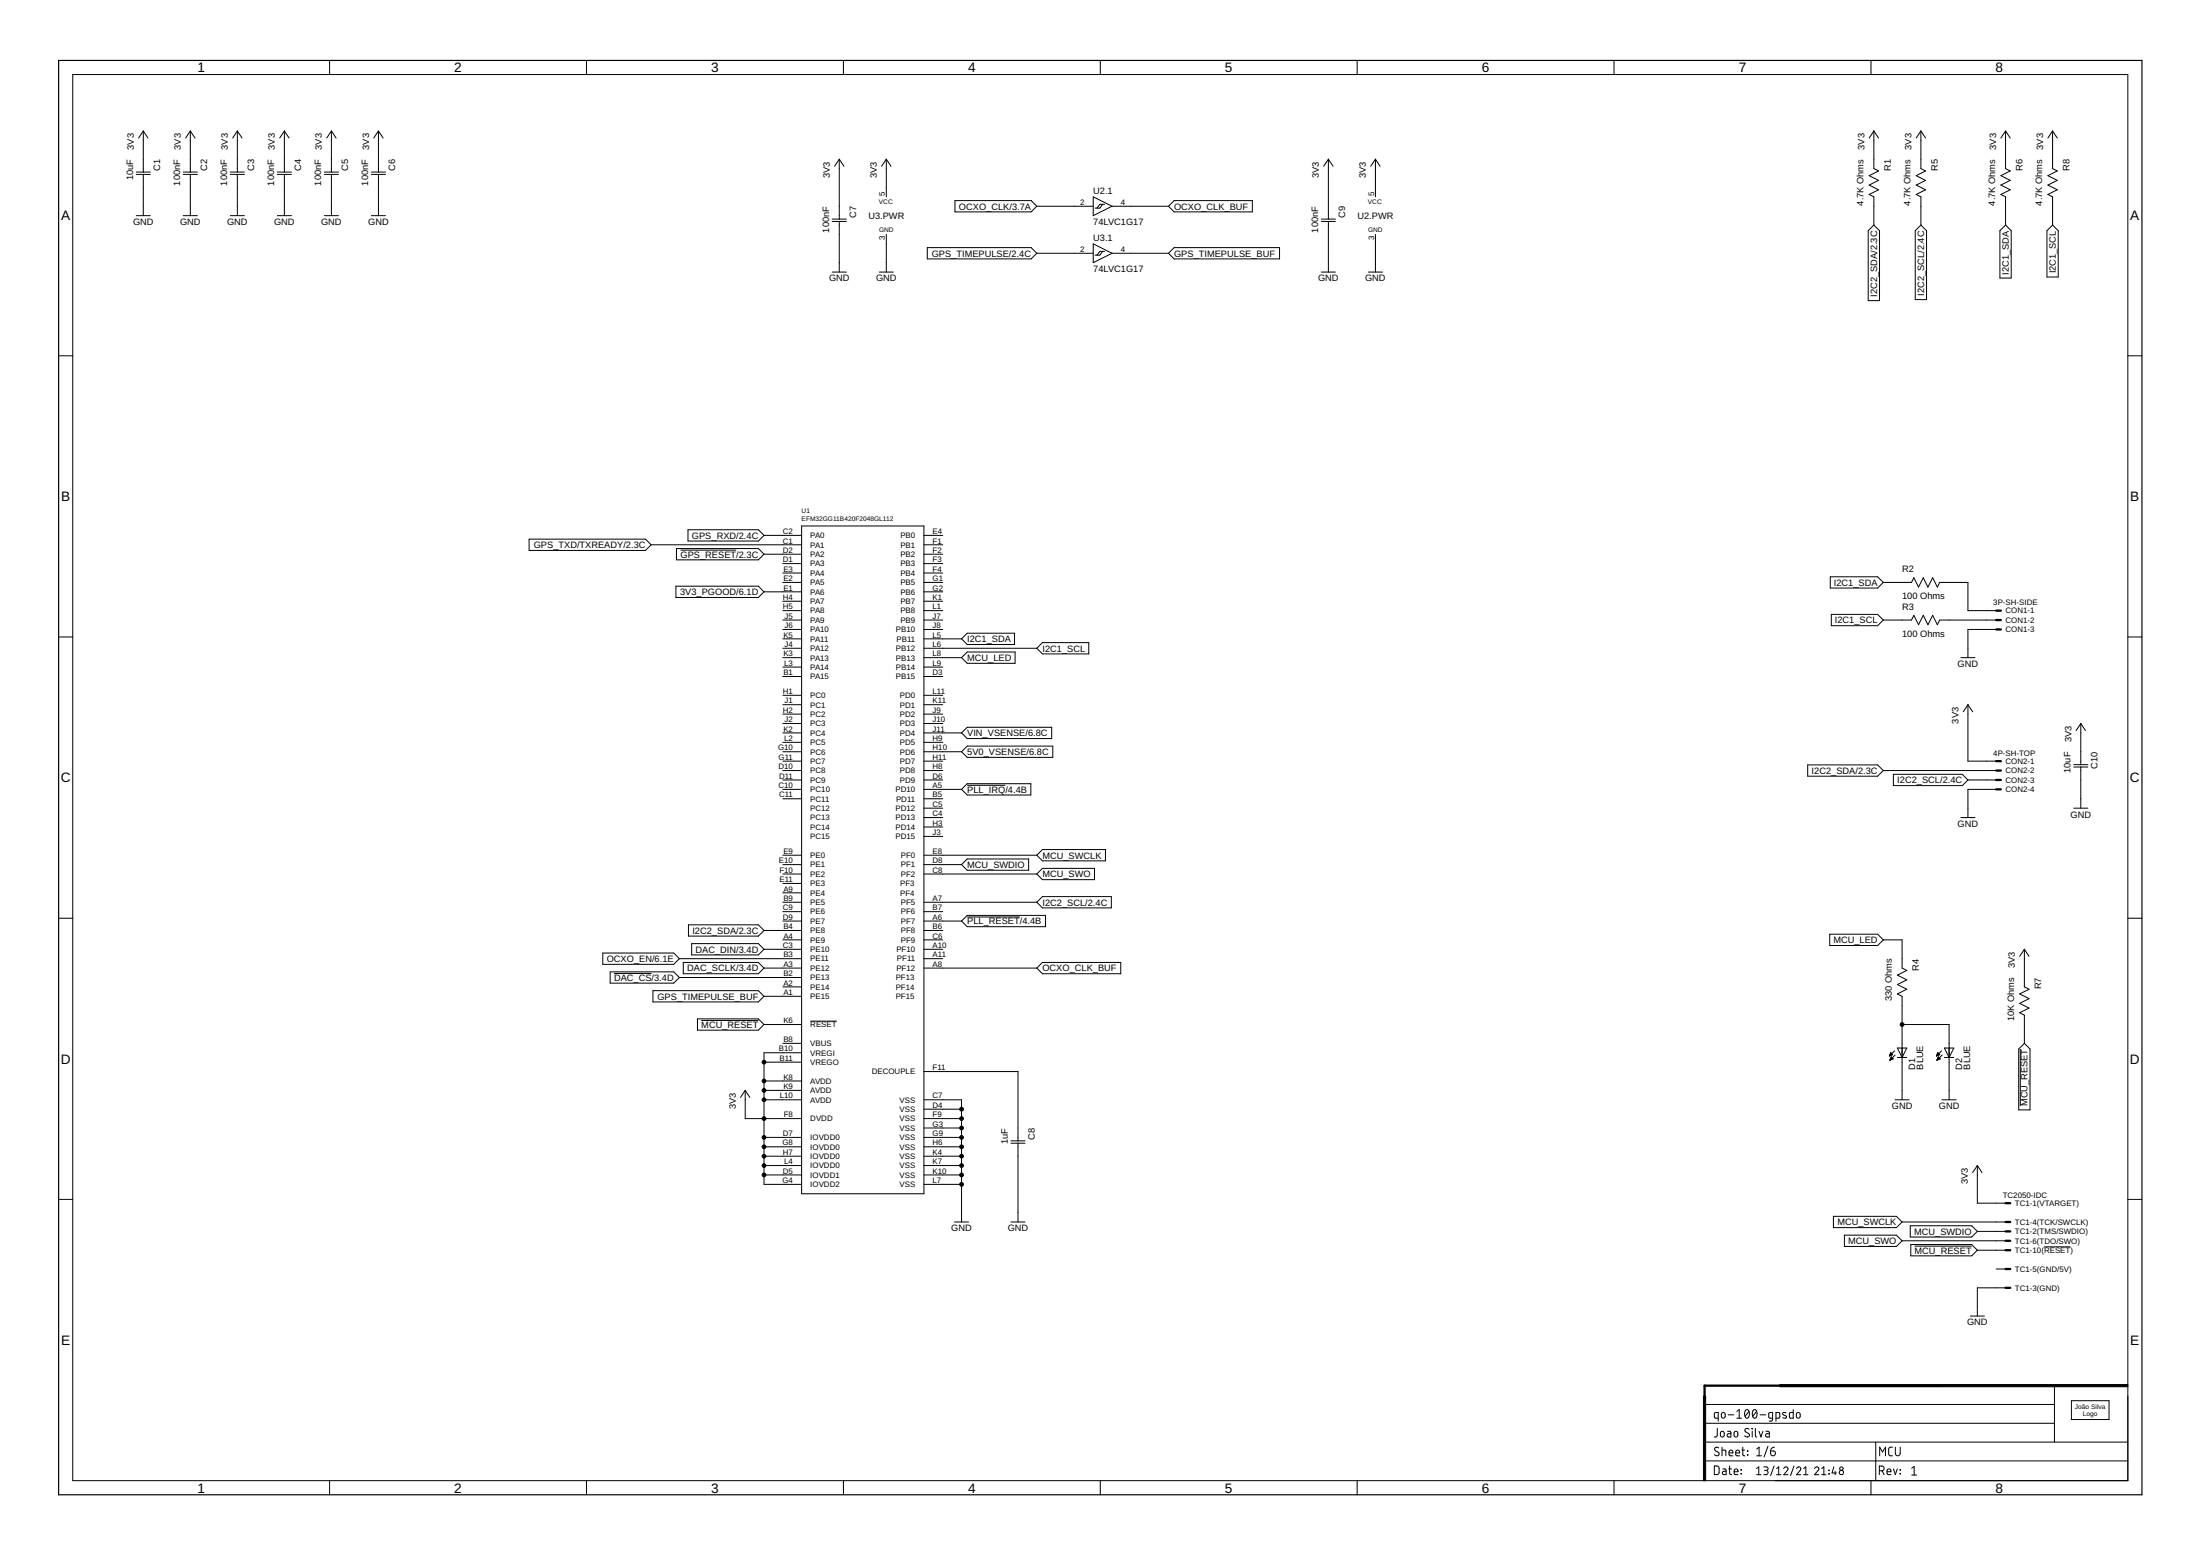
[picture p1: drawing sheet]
<svg xmlns="http://www.w3.org/2000/svg" width="594mm" height="420mm" viewBox="0 0 594 420" stroke-linecap="round" stroke-linejoin="round" font-family="sans-serif">
<g fill="none" stroke="#000" stroke-width=".27">
<path d="M89 16.3v3.8M158.4 16.3v3.8M227.8 16.3v3.8M297.1 16.3v3.8M366.5 16.3v3.8M435.8 16.3v3.8M505.2 16.3v3.8M19.6 20.1h555v379.7h-555zM38.7 35.4v11.1M38.7 35.4l1.3 1.9M38.7 35.4l-1.3 1.9M51.4 35.4v11.1"/>
<path d="M51.4 35.4l1.3 1.9M51.4 35.4l-1.3 1.9M64.1 35.4v11.1M64.1 35.4l1.3 1.9M64.1 35.4l-1.3 1.9M76.8 35.4v11.1M76.8 35.4l1.3 1.9M76.8 35.4l-1.3 1.9M89.5 35.4v11.1M89.5 35.4l1.3 1.9M89.5 35.4l-1.3 1.9M102.2 35.4v11.1"/>
<path d="M102.2 35.4l1.3 1.9M102.2 35.4l-1.3 1.9M506 35.4v10.1l1.3 .7-2.6 1.2 2.6 1.3-2.6 1.3 2.6 1.2-2.6 1.3 1.3 .6v7.7M506 35.4l1.3 1.9M506 35.4l-1.3 1.9M518.7 35.4v10.1l1.3 .7-2.6 1.2 2.6 1.3-2.6 1.3 2.6 1.2-2.6 1.3 1.3 .6v7.7M518.7 35.4l1.3 1.9M518.7 35.4l-1.3 1.9M541.6 35.4v10.1l1.2 .7-2.5 1.2 2.5 1.3-2.5 1.3 2.5 1.2-2.5 1.3 1.3 .6v7.7M541.6 35.4l1.2 1.9M541.6 35.4l-1.3 1.9M554.3 35.4v10.1l1.2 .7-2.5 1.2 2.5 1.3-2.5 1.3 2.5 1.2-2.5 1.3 1.3 .6v7.7"/>
<path d="M554.3 35.4l1.2 1.9M554.3 35.4l-1.3 1.9M36.8 46.5h3.8M36.8 47.1h3.8M36.8 58.2h3.8M38.7 47.1v11.1M49.5 46.5h3.8M49.5 47.1h3.8M49.5 58.2h3.8M51.4 47.1v11.1M62.2 46.5h3.8M62.2 47.1h3.8"/>
<path d="M62.2 58.2h3.8M64.1 47.1v11.1M74.9 46.5h3.8M74.9 47.1h3.8M74.9 58.2h3.8M76.8 47.1v11.1M87.6 46.5h3.8M87.6 47.1h3.8M87.6 58.2h3.8M89.5 47.1v11.1M100.3 46.5h3.8M100.3 47.1h3.8"/>
<path d="M100.3 58.2h3.8M102.2 47.1v11.1M224.7 59.2h3.8M224.7 59.8h3.8M226.6 43v16.2M226.6 59.8v13.7M226.6 43l1.3 1.9M226.6 43l-1.2 1.9M239.3 43v10.1M239.3 43l1.3 1.9M239.3 43l-1.2 1.9M257.9 54.2h20.5l1.6 1.5-1.6 1.5h-20.5z"/>
<path d="M280 55.7h15.2M295.2 53.1l5.1 2.6-5.1 2.5zM297.8 55.2l-.8 1h-1.3M298.3 55.2h-1.3l-.8 1M300.3 55.7h15.2M317.1 54.2h21.1v3h-21.1l-1.6-1.5zM356.8 59.2h3.8M356.8 59.8h3.8M358.7 43v16.2M358.7 59.8v13.7M358.7 43l1.3 1.9M358.7 43l-1.3 1.9"/>
<path d="M371.4 43v10.1M371.4 43l1.3 1.9M371.4 43l-1.3 1.9M224.7 73.5h3.8M237.4 73.5h3.8M239.3 63.3v10.2M250.4 66.9h28l1.6 1.5-1.6 1.5h-28zM280 68.4h15.2M295.2 65.8l5.1 2.6-5.1 2.5zM297.8 67.9l-.8 1h-1.3M298.3 67.9h-1.3l-.8 1M300.3 68.4h15.2"/>
<path d="M317.1 66.9h28.4v3h-28.4l-1.6-1.5zM356.8 73.5h3.8M369.5 73.5h3.8M371.4 63.3v10.2M506 60.8l1.5 1.5v18.9h-3v-18.9zM518.7 60.8l1.5 1.5v18.6h-3v-18.6zM541.6 60.8l1.5 1.5v12.8h-3.1v-12.8zM554.3 60.8l1.5 1.5v12.5h-3.1v-12.5zM15.8 96.1h3.8M574.6 96.1h3.8M142.9 145.6h31.4l1.5 1.5-1.5 1.5h-31.4zM175.8 147.1h40.7"/>
<path d="M182.5 158.3h22.3l1.5 1.5-1.5 1.5h-22.3zM182.7 148.1h22.1l1.5 1.5-1.5 1.6h-22.1zM183.8 148.5h15M185.8 143h19l1.5 1.6-1.5 1.5h-19zM206.3 144.6h10.2M206.3 149.6h10.2M206.3 159.8h10.2M211.4 157.3h5.1M211.4 152.2h5.1M211.4 154.7h5.1M216.5 142h33v180.3h-33zM249.5 157.3h5.1"/>
<path d="M249.5 144.6h5.1M249.5 147.1h5.1M249.5 149.6h5.1M249.5 152.2h5.1M249.5 154.7h5.1M249.5 159.8h5.1M494.2 155.7h12.8l1.6 1.6-1.6 1.5h-12.8zM508.6 157.3h7.6l.6-1.3 1.3 2.5 1.2-2.5 1.3 2.5 1.3-2.5 1.3 2.5 .6-1.2h7.6v7.6h7.6M15.8 172h3.8M211.4 164.9h5.1M211.4 167.4h5.1M211.4 170h5.1"/>
<path d="M211.4 177.6h5.1M211.4 162.3h5.1M211.4 172.5h5.1M211.4 175h5.1M249.5 164.9h5.1M249.5 167.4h5.1M249.5 170h5.1M249.5 177.6h10.2M249.5 162.3h5.1M249.5 172.5h10.2M249.5 175h30.5M261.2 176.1h12.9v3h-12.9l-1.5-1.5z"/>
<path d="M261.2 171h12.8v3h-12.8l-1.5-1.5zM281.5 173.5h12.5v3.1h-12.5l-1.5-1.6zM494.5 165.9h12.5l1.6 1.5-1.6 1.6h-12.5zM508.6 167.4h7.6l.6-1.2 1.3 2.5 1.2-2.5 1.3 2.5 1.3-2.5 1.3 2.5 .6-1.3h15.2M529.5 177.6h3.8M539 170h-7.6v7.6M574.6 172h3.8M211.4 180.1h5.1M211.4 182.7h5.1M211.4 187.7h5.1M211.4 190.3h5.1M211.4 192.8h5.1"/>
<path d="M211.4 195.4h5.1M211.4 197.9h5.1M249.5 180.1h5.1M249.5 182.7h5.1M249.5 187.7h5.1M249.5 190.3h5.1M249.5 192.8h5.1M249.5 195.4h5.1M249.5 197.9h10.2M261.2 196.4h22.8v3h-22.8l-1.5-1.5zM531.4 190.3v15.2h7.6M531.4 190.3l1.3 1.9"/>
<path d="M531.4 190.3l-1.3 1.9M561.9 195.4v11.1M561.9 195.4l1.3 1.9M561.9 195.4l-1.3 1.9M211.4 205.5h5.1M211.4 208.1h5.1M211.4 210.6h5.1M211.4 213.1h5.1M211.4 200.4h5.1M211.4 215.7h5.1M211.4 203h5.1M249.5 205.5h5.1"/>
<path d="M249.5 208.1h5.1M249.5 210.6h5.1M249.5 213.1h10.2M249.5 218.2h5.1M249.5 200.4h5.1M249.5 215.7h5.1M249.5 203h10.2M261.2 201.5h23.1v3h-23.1l-1.5-1.5zM261.2 211.6h17.2v3.1h-17.2l-1.5-1.6zM261.2 212h10.3M488.1 206.5h18.9l1.6 1.6-1.6 1.5h-18.9zM508.6 208.1h30.4"/>
<path d="M511.3 209.1h18.6l1.5 1.5-1.5 1.5h-18.6zM531.4 210.6h7.6M539 213.1h-7.6v7.7M560 206.5h3.8M560 207.1h3.8M560 218.2h3.8M561.9 207.1v11.1M211.4 233.5h5.1M211.4 236h5.1M211.4 238.5h5.1M211.4 230.9h5.1M249.5 220.8h5.1"/>
<path d="M249.5 233.5h10.2M249.5 236h30.5M249.5 230.9h30.5M249.5 223.3h5.1M249.5 225.8h5.1M261.2 231.9h16.6v3.1h-16.6l-1.5-1.5zM281.5 234.5h14.1v3h-14.1l-1.5-1.5zM281.5 229.4h17v3.1h-17l-1.5-1.6zM529.5 220.8h3.8M15.8 247.9h3.8M162.8 257.3h19.1l1.6 1.6-1.6 1.5h-19.1zM183.5 258.9h33"/>
<path d="M184.5 259.9h20.3l1.5 1.5-1.5 1.5h-20.3zM185.9 249.7h18.9l1.5 1.5-1.5 1.6h-18.9zM186.8 254.8h18l1.5 1.5-1.5 1.6h-18zM206.3 251.2h10.2M206.3 256.3h10.2M211.4 241.1h5.1M211.4 243.6h5.1M211.4 246.2h5.1M211.4 248.7h5.1M211.4 253.8h5.1M249.5 243.6h30.5M249.5 246.2h5.1"/>
<path d="M249.5 248.7h10.2M249.5 251.2h5.1M249.5 253.8h5.1M249.5 256.3h5.1M249.5 258.9h5.1M261.2 247.2h21.1v3h-21.1l-1.5-1.5zM261.2 247.6h14.2M281.5 242.1h18.6v3.1h-18.6l-1.5-1.6zM281.5 259.9h21.1v3h-21.1l-1.5-1.5zM494.1 252.3h12.9l1.6 1.5-1.6 1.5h-12.9zM508.6 253.8h5v7.6l1.3 .6-2.5 1.3 2.5 1.3-2.5 1.3 2.5 1.2-2.5 1.3 1.2 .6v28M546.7 256.3v10.2l1.2 .6-2.5 1.3 2.5 1.3-2.5 1.2 2.5 1.3-2.5 1.3 1.3 .6v7.6"/>
<path d="M546.7 256.3l1.2 1.9M546.7 256.3l-1.3 1.9M574.6 247.9h3.8M164.8 262.4h17.1l1.6 1.5-1.6 1.6h-17.1zM165.8 262.8h10.1M176.3 267.5h28.5l1.5 1.5-1.5 1.6h-28.5zM183.5 263.9h33M188.3 275.1h16.5l1.5 1.5-1.5 1.6h-16.5zM189.4 275.5h15.4M206.3 261.4h10.2M206.3 269h10.2M206.3 276.6h10.2"/>
<path d="M211.4 266.5h5.1M218.8 275.7h7.1M249.5 261.4h30.5M513.6 276.6h12.7v20.4M201.2 294.4l1.3 1.9M201.2 294.4l-1.2 1.9M201.2 294.4v7.6h15.3M206.3 297h10.2M206.3 294.4h10.2M206.3 286.8h10.2M206.3 291.9h10.2M211.4 281.7h5.1"/>
<path d="M216.5 284.3h-10.2v35.5h10.2M249.5 297h10.2v33M249.5 289.3h25.4v18.8M249.5 299.5h10.2M510.2 285.1h.3M510.3 284.9h.4M510.3 284.8h.7M510.3 286.3h.1M510.4 286.1h.3M510.4 284.7h.6M510.5 284.6h.4M510.5 286h.5"/>
<path d="M510.5 284.4h.3M510.5 285.9h.7M510.6 284.3h.1M510.6 285.8h.5M510.6 284.3l.5 .5-.9 .4zM510.6 285.6h.4M510.7 285.5h.1M510.7 285.4l.5 .5-.9 .4zM511.6 283.8l-1.4 1.4M511.7 284.9l-1.4 1.4M511.7 297h3.8M512.4 283h2.5l-1.3 2.5z"/>
<path d="M512.4 285.5h2.5M522.9 285.1h.3M523 284.9h.4M523 284.8h.7M523 286.3h.1M523.1 284.7h.6M523.1 286.1h.3M523.2 284.6h.4M523.2 286h.5M523.2 284.4h.3M523.2 285.9h.7M523.3 284.3h.1"/>
<path d="M523.3 285.8h.5M523.3 284.3l.5 .5-.9 .4zM523.3 285.6h.4M523.4 285.5h.1M523.4 285.4l.5 .5-.9 .4zM524.3 283.8l-1.4 1.4M524.4 297h3.8M524.4 284.9l-1.4 1.4M525.1 285.5h2.5M525.1 283h2.5l-1.3 2.5zM545.5 283.3v15.4M546.7 281.7l1.5 1.6v16.4h-3.1v-16.4z"/>
<path d="M206.3 307.1h10.2M206.3 309.7h10.2M206.3 312.2h10.2M206.3 314.7h10.2M206.3 317.3h10.2M249.5 307.1h10.2M249.5 302h10.2M249.5 309.7h10.2M249.5 312.2h10.2M249.5 314.7h10.2M249.5 317.3h10.2M249.5 304.6h10.2"/>
<path d="M249.5 319.8h10.2M273 308.1h3.8M273 308.7h3.8M274.9 308.7v21.3M534 314.7v10.2h7.6M534 314.7l1.2 1.9M534 314.7l-1.3 1.9M15.8 323.9h3.8M257.7 330h3.9M273 330h3.8M495.1 328.4h17l1.5 1.6-1.5 1.5h-17zM498.1 333.5h14l1.5 1.5-1.5 1.6h-14z"/>
<path d="M513.6 330h28M513.6 335h28M515.8 331h16.6l1.6 1.5-1.6 1.5h-16.6zM516 336.1h16.4l1.6 1.5-1.6 1.5h-16.4zM517 336.5h15.4M534 332.5h7.6M534 337.6h7.6M552 336.7h7.1M574.6 323.9h3.8M532 355.4h3.9M539 342.7h2.6M541.6 347.7h-7.6v7.7"/>
<path d="M460.3 379.2h94.5M554.8 374.2v15.2M559.4 378.2h10.1v5.1h-10.1zM89 399.8v3.8M158.4 399.8v3.8M227.8 399.8v3.8M297.1 399.8v3.8M366.5 399.8v3.8M435.8 399.8v3.8M460.3 394.5h114.3M460.3 389.4h114.3M460.3 384.3h94.5"/>
<path d="M462.9 395.9h.9l.4 .4v1.4l-.4 .5h-.9zM463.7 385.7v2l-.2 .2-.6 .1M464 382.9h-.8l-.2-.2v-1.1l.2-.2h.8v2.3M464.1 391a.58 .58 0 0 0-.9-.1 .58 .58 0 0 0 .1 .9l.7 .3a.54 .54 0 0 1 .2 .8 .54 .54 0 0 1-.8 .2l-.5-.3M464.7 386.7l.5-.2a.92 .92 0 0 1 .1 1.5h-.3l-.4-.3zM464.9 381.6l.5-.2a.92 .92 0 0 1 .2 1.5l-.7-.1zM465 391.6l.9 .1 .1 1.4M465 390.8v2.3M465.2 396.6l.7 .1 .2 .2v1.3h-.6a.46 .46 0 0 1-.4-.5 .46 .46 0 0 1 .4-.4h.6M466.5 386.5h.7l.2 .2v1.3h-.6a.46 .46 0 0 1-.4-.4 .46 .46 0 0 1 .4-.5h.6M466.6 382h1.6M466.8 396.6h.8"/>
<path d="M466.9 392.3h1a.54 .54 0 0 0-.3-.7 .54 .54 0 0 0-.7 .5l.1 .9 .9 .1M467.1 395.9v1.9l.1 .3 .4 .1M468.3 397.4h1a.54 .54 0 0 0-.3-.7 .54 .54 0 0 0-.7 .5l.1 .9 .9 .1M468.4 386.7l.5-.2a.92 .92 0 0 1 .1 1.5l-.6-.1zM468.7 392.3h1.1a.54 .54 0 0 0-.4-.7 .54 .54 0 0 0-.7 .5l.1 .9 1 .1M469 382.9h1.3M469 381.1l.6-.5v2.3M470.1 397.9l.2 .1zM470.1 396.8l.2 .2zM470.4 391.6h.7M470.6 390.8v2.1l.5 .2M471.4 380.8a.62 .62 0 0 1 .7-.1 .62 .62 0 0 1 .3 .8 .99 .99 0 0 1-.8 1.4 1.62 1.62 0 0 1-.2-2.1z"/>
<path d="M471.9 391.8l.1 .1zM471.9 392.8l.1 .1zM472.3 381.1l-1.1 1.3M472.3 385.9a.58 .58 0 0 0-.9-.1 .58 .58 0 0 0 0 .9l.7 .4a.58 .58 0 0 1 .1 .8 .58 .58 0 0 1-.9 0l-.2-.2M473.1 385.7l.1 .1zM473.2 386.5v1.5M473.5 380.8a.61 .61 0 0 1 .7-.1 .61 .61 0 0 1 .3 .8 .99 .99 0 0 1-.8 1.4 1.62 1.62 0 0 1-.2-2.1zM474 385.7v1.9l.4 .4M474.3 381.1l-1 1.3M474.3 396.6l.6-.5v2.1M474.3 398.2h1.2M474.4 393.1h1.3"/>
<path d="M474.4 391.3l.6-.5v2.3M475 386.5l.5 1.5 .5-1.5M475.3 382h1.5M476.3 396.1h.7a.48 .48 0 0 1 .5 .5 .48 .48 0 0 1-.5 .4h-.5M476.9 397a.58 .58 0 0 1 .5 .6 .58 .58 0 0 1-.5 .6h-.6M476.9 386.5h.6l.3 .2v1.3h-.6a.46 .46 0 0 1-.5-.4 .46 .46 0 0 1 .5-.5h.6M477.4 390.5l-1 2.9M478.1 391.8h.8a.65 .65 0 0 1 .5 .7 .65 .65 0 0 1-.6 .6 .65 .65 0 0 1-.7-.6zM478.7 382.9h-.8l-.3-.2v-1.1l.3-.2h.8v1.9l-.3 .4h-.6M479.1 395.9l-1 2.5M479.2 390.8l-.8 .3-.3 .7M479.6 382.9h.8l.2-.2v-1.1l-.2-.2h-.8v2.3"/>
<path d="M479.7 398.2h1.2M479.7 396.6l.6-.5v2.1M481.7 396.6a.58 .58 0 0 1 .8-.5 .58 .58 0 0 1 .2 .9l-1 1.2h1.1M482.3 381.5l-.7-.1-.2 .4 .9 .6 .1 .4h-1M484.2 380.6v2.3h-.8l-.2-.2v-1.1l.2-.2h.8M484.4 395.9l-.9 2.5M485.1 396.6a.58 .58 0 0 1 .9-.5 .58 .58 0 0 1 .1 .9l-1 1.2h1.2M485.2 381.6l.5-.2a.92 .92 0 0 1 .2 1.5h-.4l-.4-.3zM487 398.2h1.2M487 396.6l.6-.5v2.1M490 396.6a.58 .58 0 0 1 .8-.5 .58 .58 0 0 1 .2 .9l-1 1.2h1.2M491.9 398.2h1.2"/>
<path d="M491.9 396.6l.6-.5v2.1M493.8 397.9l.2 .1zM493.8 397l.2 .1zM495.2 396.1l-.5 1.6h1.2M495.6 397.3v.9M505.2 399.8v3.8M506.5 389.4v10.4M507.5 397.2h.6a.65 .65 0 0 0 .7-.7 .65 .65 0 0 0-.7-.6h-.6v2.3M507.6 393.1v-2.3l.8 1.3 .7-1.3v2.3M508.3 397.2l.5 1M509.6 397.4h1a.54 .54 0 0 0-.4-.7 .54 .54 0 0 0-.6 .5l.1 .9 .9 .1M511 390.8h-.7l-.3 .5v1.4l.4 .4h.6"/>
<path d="M511.3 396.6l.5 1.6 .5-1.6M511.8 390.8v1.7a.66 .66 0 0 0 .7 .6 .66 .66 0 0 0 .6-.6v-1.7M513.1 396.8l.1 .2zM513.1 397.9l.1 .1zM516.2 396.5l.7-.5v2.3M516.2 398.3h1.3"/>
<circle cx="497.2" cy="397.6" r=".58"/>
<circle cx="497.2" cy="396.6" r=".47"/>
</g>
<path d="M15.8 16.3h562.6v387.3h-562.6z" fill="none" stroke="#000" stroke-width=".32"/>
<path d="M460 377h.6v22.8h-.6zM480.6 373.9h94v.6h-94z" fill="#000" stroke="#000" stroke-width=".27"/>
<g fill="none" stroke="#000" stroke-width=".61">
<path d="M539 164.9h1.3M539 167.4h1.3M539 170h1.3M539 205.5h1.3M539 208.1h1.3M539 210.6h1.3M539 213.1h1.3M541.6 324.9h1.2M541.6 332.5h1.2M541.6 330h1.2M541.6 335h1.2M541.6 337.6h1.2"/>
<path d="M541.6 347.7h1.2M541.6 342.7h1.2M523.8 374.2h-63.5v3.8"/>
</g>
<g fill="#000" stroke="#000" stroke-width=".27">
<circle cx="513.6" cy="276.6" r=".51"/>
<circle cx="206.3" cy="294.4" r=".51"/>
<circle cx="206.3" cy="291.9" r=".51"/>
<circle cx="206.3" cy="286.8" r=".51"/>
<circle cx="206.3" cy="297" r=".51"/>
<circle cx="259.7" cy="299.5" r=".51"/>
<circle cx="206.3" cy="312.2" r=".51"/>
<circle cx="206.3" cy="307.1" r=".51"/>
<circle cx="206.3" cy="302" r=".51"/>
<circle cx="206.3" cy="317.3" r=".51"/>
<circle cx="206.3" cy="309.7" r=".51"/>
<circle cx="206.3" cy="314.7" r=".51"/>
<circle cx="259.7" cy="304.6" r=".51"/>
<circle cx="259.7" cy="319.8" r=".51"/>
<circle cx="259.7" cy="302" r=".51"/>
<circle cx="259.7" cy="307.1" r=".51"/>
<circle cx="259.7" cy="314.7" r=".51"/>
<circle cx="259.7" cy="312.2" r=".51"/>
<circle cx="259.7" cy="309.7" r=".51"/>
<circle cx="259.7" cy="317.3" r=".51"/>
</g>
<g font-size="3.7">
<text x="53.3" y="19.5">1</text>
<text x="122.7" y="19.5">2</text>
<text x="192" y="19.5">3</text>
<text x="261.4" y="19.5">4</text>
<text x="330.8" y="19.5">5</text>
<text x="400.2" y="19.5">6</text>
<text x="469.5" y="19.5">7</text>
<text x="538.9" y="19.5">8</text>
<text x="16.5" y="59.4">A</text>
<text x="575.3" y="59.4">A</text>
<text x="16.5" y="135.3">B</text>
<text x="575.3" y="135.3">B</text>
<text x="16.4" y="211.3">C</text>
<text x="575.2" y="211.3">C</text>
<text x="16.4" y="287.2">D</text>
<text x="575.2" y="287.2">D</text>
<text x="16.5" y="363.1">E</text>
<text x="575.3" y="363.1">E</text>
<text x="53.3" y="403">1</text>
<text x="122.7" y="403">2</text>
<text x="192" y="403">3</text>
<text x="261.4" y="403">4</text>
<text x="330.8" y="403">5</text>
<text x="400.2" y="403">6</text>
<text x="469.5" y="403">7</text>
<text x="538.9" y="403">8</text>
</g>
<g font-size="2.5">
<text x="36.2" y="40.5" transform="rotate(-90 36.2 40.5)">3V3</text>
<text x="48.8" y="40.5" transform="rotate(-90 48.8 40.5)">3V3</text>
<text x="61.5" y="40.5" transform="rotate(-90 61.5 40.5)">3V3</text>
<text x="74.2" y="40.5" transform="rotate(-90 74.2 40.5)">3V3</text>
<text x="86.9" y="40.5" transform="rotate(-90 86.9 40.5)">3V3</text>
<text x="99.6" y="40.5" transform="rotate(-90 99.6 40.5)">3V3</text>
<text x="503.5" y="40.5" transform="rotate(-90 503.5 40.5)">3V3</text>
<text x="516.2" y="40.5" transform="rotate(-90 516.2 40.5)">3V3</text>
<text x="539" y="40.5" transform="rotate(-90 539 40.5)">3V3</text>
<text x="551.7" y="40.5" transform="rotate(-90 551.7 40.5)">3V3</text>
<text x="43.2" y="46.2" transform="rotate(-90 43.2 46.2)">C1</text>
<text x="55.9" y="46.2" transform="rotate(-90 55.9 46.2)">C2</text>
<text x="68.6" y="46.2" transform="rotate(-90 68.6 46.2)">C3</text>
<text x="81.3" y="46.2" transform="rotate(-90 81.3 46.2)">C4</text>
<text x="94" y="46.2" transform="rotate(-90 94 46.2)">C5</text>
<text x="106.7" y="46.2" transform="rotate(-90 106.7 46.2)">C6</text>
<text x="510.6" y="46.2" transform="rotate(-90 510.6 46.2)">R1</text>
<text x="523.3" y="46.2" transform="rotate(-90 523.3 46.2)">R5</text>
<text x="546.1" y="46.2" transform="rotate(-90 546.1 46.2)">R6</text>
<text x="558.8" y="46.2" transform="rotate(-90 558.8 46.2)">R8</text>
<text x="35.9" y="48.7" transform="rotate(-90 35.9 48.7)">10uF</text>
<text x="48.6" y="50.1" transform="rotate(-90 48.6 50.1)">100nF</text>
<text x="61.3" y="50.1" transform="rotate(-90 61.3 50.1)">100nF</text>
<text x="74" y="50.1" transform="rotate(-90 74 50.1)">100nF</text>
<text x="86.7" y="50.1" transform="rotate(-90 86.7 50.1)">100nF</text>
<text x="99.4" y="50.1" transform="rotate(-90 99.4 50.1)">100nF</text>
<text x="224.1" y="48.1" transform="rotate(-90 224.1 48.1)">3V3</text>
<text x="236.8" y="48.1" transform="rotate(-90 236.8 48.1)">3V3</text>
<text x="295.2" y="52.4">U2.1</text>
<text x="356.2" y="48.1" transform="rotate(-90 356.2 48.1)">3V3</text>
<text x="368.9" y="48.1" transform="rotate(-90 368.9 48.1)">3V3</text>
<text x="231.2" y="58.9" transform="rotate(-90 231.2 58.9)">C7</text>
<text x="234.5" y="59.1">U3.PWR</text>
<text x="259" y="56.6">OCXO_CLK/3.7A</text>
<text x="317.1" y="56.6">OCXO_CLK_BUF</text>
<text x="363.3" y="58.9" transform="rotate(-90 363.3 58.9)">C9</text>
<text x="366.6" y="59.1">U2.PWR</text>
<text x="503.2" y="55.5" transform="rotate(-90 503.2 55.5)">4.7K Ohms</text>
<text x="515.9" y="55.5" transform="rotate(-90 515.9 55.5)">4.7K Ohms</text>
<text x="538.8" y="55.5" transform="rotate(-90 538.8 55.5)">4.7K Ohms</text>
<text x="551.5" y="55.5" transform="rotate(-90 551.5 55.5)">4.7K Ohms</text>
<text x="35.9" y="60.8">GND</text>
<text x="48.6" y="60.8">GND</text>
<text x="61.3" y="60.8">GND</text>
<text x="74" y="60.8">GND</text>
<text x="86.7" y="60.8">GND</text>
<text x="99.4" y="60.8">GND</text>
<text x="223.9" y="62.8" transform="rotate(-90 223.9 62.8)">100nF</text>
<text x="295.2" y="60.8">74LVC1G17</text>
<text x="295.2" y="65.1">U3.1</text>
<text x="355.9" y="62.8" transform="rotate(-90 355.9 62.8)">100nF</text>
<text x="251.6" y="69.3">GPS_TIMEPULSE/2.4C</text>
<text x="317.1" y="69.3">GPS_TIMEPULSE_BUF</text>
<text x="223.9" y="76">GND</text>
<text x="236.6" y="76">GND</text>
<text x="295.2" y="73.5">74LVC1G17</text>
<text x="355.9" y="76">GND</text>
<text x="368.6" y="76">GND</text>
<text x="542.5" y="74.1" transform="rotate(-90 542.5 74.1)">I2C1_SDA</text>
<text x="555.2" y="73.8" transform="rotate(-90 555.2 73.8)">I2C1_SCL</text>
<text x="506.9" y="80.1" transform="rotate(-90 506.9 80.1)">I2C2_SDA/2.3C</text>
<text x="519.6" y="79.8" transform="rotate(-90 519.6 79.8)">I2C2_SCL/2.4C</text>
<text x="144.1" y="148">GPS_TXD/TXREADY/2.3C</text>
<text x="186.8" y="145.5">GPS_RXD/2.4C</text>
<text x="183.8" y="150.5">GPS_RESET/2.3C</text>
<text x="513.6" y="154.5">R2</text>
<text x="183.6" y="160.7">3V3_PGOOD/6.1D</text>
<text x="495.2" y="158.2">I2C1_SDA</text>
<text x="513.6" y="161.8">100 Ohms</text>
<text x="513.6" y="164.7">R3</text>
<text x="261.2" y="173.4">I2C1_SDA</text>
<text x="495.5" y="168.3">I2C1_SCL</text>
<text x="513.6" y="172">100 Ohms</text>
<text x="261.2" y="178.5">MCU_LED</text>
<text x="281.5" y="175.9">I2C1_SCL</text>
<text x="528.6" y="180.1">GND</text>
<text x="528.9" y="195.4" transform="rotate(-90 528.9 195.4)">3V3</text>
<text x="261.2" y="198.8">VIN_VSENSE/6.8C</text>
<text x="261.2" y="203.9">5V0_VSENSE/6.8C</text>
<text x="559.3" y="200.5" transform="rotate(-90 559.3 200.5)">3V3</text>
<text x="489.2" y="209">I2C2_SDA/2.3C</text>
<text x="559.1" y="208.7" transform="rotate(-90 559.1 208.7)">10uF</text>
<text x="566.4" y="207.6" transform="rotate(-90 566.4 207.6)">C10</text>
<text x="261.2" y="214">PLL_IRQ/4.4B</text>
<text x="512.3" y="211.5">I2C2_SCL/2.4C</text>
<text x="559.1" y="220.8">GND</text>
<text x="528.6" y="223.3">GND</text>
<text x="281.5" y="231.8">MCU_SWCLK</text>
<text x="261.2" y="234.4">MCU_SWDIO</text>
<text x="281.5" y="236.9">MCU_SWO</text>
<text x="281.5" y="244.5">I2C2_SCL/2.4C</text>
<text x="261.2" y="249.6">PLL_RESET/4.4B</text>
<text x="187" y="252.1">I2C2_SDA/2.3C</text>
<text x="187.8" y="257.2">DAC_DIN/3.4D</text>
<text x="495.1" y="254.7">MCU_LED</text>
<text x="163.8" y="259.8">OCXO_EN/6.1E</text>
<text x="185.6" y="262.3">DAC_SCLK/3.4D</text>
<text x="281.5" y="262.3">OCXO_CLK_BUF</text>
<text x="518.2" y="262.1" transform="rotate(-90 518.2 262.1)">R4</text>
<text x="544.1" y="261.4" transform="rotate(-90 544.1 261.4)">3V3</text>
<text x="165.8" y="264.8">DAC_CS/3.4D</text>
<text x="177.5" y="269.9">GPS_TIMEPULSE_BUF</text>
<text x="551.2" y="267.1" transform="rotate(-90 551.2 267.1)">R7</text>
<text x="510.9" y="270.4" transform="rotate(-90 510.9 270.4)">330 Ohms</text>
<text x="543.9" y="275.8" transform="rotate(-90 543.9 275.8)">10K Ohms</text>
<text x="189.4" y="277.5">MCU_RESET</text>
<text x="517.2" y="288.8" transform="rotate(-90 517.2 288.8)">D1</text>
<text x="519.3" y="288.8" transform="rotate(-90 519.3 288.8)">BLUE</text>
<text x="529.9" y="288.8" transform="rotate(-90 529.9 288.8)">D2</text>
<text x="532" y="288.8" transform="rotate(-90 532 288.8)">BLUE</text>
<text x="198.7" y="299.5" transform="rotate(-90 198.7 299.5)">3V3</text>
<text x="510.9" y="299.5">GND</text>
<text x="523.6" y="299.5">GND</text>
<text x="547.5" y="298.7" transform="rotate(-90 547.5 298.7)">MCU_RESET</text>
<text x="272.1" y="308.9" transform="rotate(-90 272.1 308.9)">1uF</text>
<text x="279.4" y="307.8" transform="rotate(-90 279.4 307.8)">C8</text>
<text x="531.4" y="319.8" transform="rotate(-90 531.4 319.8)">3V3</text>
<text x="256.9" y="332.5">GND</text>
<text x="272.1" y="332.5">GND</text>
<text x="496.1" y="330.9">MCU_SWCLK</text>
<text x="499.1" y="335.9">MCU_SWO</text>
<text x="516.9" y="333.4">MCU_SWDIO</text>
<text x="517" y="338.5">MCU_RESET</text>
<text x="531.2" y="357.9">GND</text>
</g>
<g font-size="2.1">
<text x="239" y="52.8" transform="rotate(-90 239 52.8)">5</text>
<text x="371" y="52.8" transform="rotate(-90 371 52.8)">5</text>
<text x="291.7" y="55.3">2</text>
<text x="302.6" y="55.3">4</text>
<text x="239" y="64.8" transform="rotate(-90 239 64.8)">3</text>
<text x="371" y="64.8" transform="rotate(-90 371 64.8)">3</text>
<text x="291.7" y="68">2</text>
<text x="302.6" y="68">4</text>
<text x="211.4" y="144.2">C2</text>
<text x="211.4" y="146.8">C1</text>
<text x="211.4" y="149.3">D2</text>
<text x="218.8" y="145.3">PA0</text>
<text x="218.8" y="147.9">PA1</text>
<text x="243.1" y="145.3">PB0</text>
<text x="243.1" y="147.9">PB1</text>
<text x="251.8" y="144.2">E4</text>
<text x="251.8" y="146.8">F1</text>
<text x="251.8" y="149.3">F2</text>
<text x="211.4" y="151.8">D1</text>
<text x="211.5" y="154.4">E3</text>
<text x="218.8" y="150.4">PA2</text>
<text x="218.8" y="153">PA3</text>
<text x="218.8" y="155.5">PA4</text>
<text x="243.1" y="150.4">PB2</text>
<text x="243.1" y="153">PB3</text>
<text x="243.1" y="155.5">PB4</text>
<text x="251.8" y="151.8">F3</text>
<text x="251.8" y="154.4">F4</text>
<text x="211.5" y="156.9">E2</text>
<text x="211.5" y="159.5">E1</text>
<text x="218.8" y="158">PA5</text>
<text x="218.8" y="160.6">PA6</text>
<text x="243.1" y="158">PB5</text>
<text x="243.1" y="160.6">PB6</text>
<text x="251.8" y="156.9">G1</text>
<text x="251.8" y="159.5">G2</text>
<text x="211.4" y="162">H4</text>
<text x="211.4" y="164.5">H5</text>
<text x="211.9" y="167.1">J5</text>
<text x="218.8" y="163.1">PA7</text>
<text x="218.8" y="165.7">PA8</text>
<text x="243.1" y="163.1">PB7</text>
<text x="243.1" y="165.7">PB8</text>
<text x="251.8" y="162">K1</text>
<text x="251.8" y="164.5">L1</text>
<text x="251.8" y="167.1">J7</text>
<text x="538.3" y="163.5">3P-SH-SIDE</text>
<text x="541.6" y="165.7">CON1-1</text>
<text x="211.5" y="172.2">K5</text>
<text x="211.9" y="169.6">J6</text>
<text x="218.8" y="168.2">PA9</text>
<text x="218.8" y="170.7">PA10</text>
<text x="218.8" y="173.3">PA11</text>
<text x="241.9" y="170.7">PB10</text>
<text x="242.1" y="173.3">PB11</text>
<text x="243.1" y="168.2">PB9</text>
<text x="251.8" y="169.6">J8</text>
<text x="251.8" y="172.2">L5</text>
<text x="541.6" y="168.2">CON1-2</text>
<text x="541.6" y="170.7">CON1-3</text>
<text x="211.5" y="177.2">K3</text>
<text x="211.8" y="179.8">L3</text>
<text x="211.9" y="174.7">J4</text>
<text x="218.8" y="175.8">PA12</text>
<text x="218.8" y="178.4">PA13</text>
<text x="241.9" y="175.8">PB12</text>
<text x="241.9" y="178.4">PB13</text>
<text x="251.8" y="174.7">L6</text>
<text x="251.8" y="177.2">L8</text>
<text x="251.8" y="179.8">L9</text>
<text x="211.5" y="182.3">B1</text>
<text x="218.8" y="180.9">PA14</text>
<text x="218.8" y="183.4">PA15</text>
<text x="241.9" y="180.9">PB14</text>
<text x="241.9" y="183.4">PB15</text>
<text x="251.8" y="182.3">D3</text>
<text x="211.4" y="187.4">H1</text>
<text x="211.9" y="189.9">J1</text>
<text x="218.8" y="188.5">PC0</text>
<text x="218.8" y="191.1">PC1</text>
<text x="243" y="188.5">PD0</text>
<text x="243" y="191.1">PD1</text>
<text x="251.8" y="187.4">L11</text>
<text x="251.8" y="189.9">K11</text>
<text x="211.4" y="192.5">H2</text>
<text x="211.5" y="197.6">K2</text>
<text x="211.9" y="195">J2</text>
<text x="218.8" y="193.6">PC2</text>
<text x="218.8" y="196.1">PC3</text>
<text x="243" y="193.6">PD2</text>
<text x="243" y="196.1">PD3</text>
<text x="251.8" y="192.5">J9</text>
<text x="251.8" y="195">J10</text>
<text x="251.8" y="197.6">J11</text>
<text x="210.1" y="202.6">G10</text>
<text x="211.8" y="200.1">L2</text>
<text x="218.8" y="198.7">PC4</text>
<text x="218.8" y="201.2">PC5</text>
<text x="218.8" y="203.8">PC6</text>
<text x="243" y="198.7">PD4</text>
<text x="243" y="201.2">PD5</text>
<text x="243" y="203.8">PD6</text>
<text x="251.8" y="200.1">H9</text>
<text x="251.8" y="202.6">H10</text>
<text x="210.2" y="207.7">D10</text>
<text x="210.2" y="205.2">G11</text>
<text x="218.8" y="206.3">PC7</text>
<text x="218.8" y="208.8">PC8</text>
<text x="243" y="206.3">PD7</text>
<text x="243" y="208.8">PD8</text>
<text x="251.8" y="205.2">H11</text>
<text x="251.8" y="207.7">H8</text>
<text x="538.3" y="204.1">4P-SH-TOP</text>
<text x="541.6" y="206.3">CON2-1</text>
<text x="541.6" y="208.8">CON2-2</text>
<text x="210.2" y="212.8">C10</text>
<text x="210.4" y="210.3">D11</text>
<text x="210.4" y="215.3">C11</text>
<text x="218.8" y="211.4">PC9</text>
<text x="218.8" y="213.9">PC10</text>
<text x="241.8" y="213.9">PD10</text>
<text x="243" y="211.4">PD9</text>
<text x="251.8" y="210.3">D6</text>
<text x="251.8" y="212.8">A5</text>
<text x="251.8" y="215.3">B5</text>
<text x="541.6" y="211.4">CON2-3</text>
<text x="541.6" y="213.9">CON2-4</text>
<text x="218.8" y="219">PC12</text>
<text x="218.8" y="221.5">PC13</text>
<text x="218.8" y="216.5">PC11</text>
<text x="241.8" y="219">PD12</text>
<text x="241.8" y="221.5">PD13</text>
<text x="242" y="216.5">PD11</text>
<text x="251.8" y="217.9">C5</text>
<text x="251.8" y="220.4">C4</text>
<text x="218.8" y="224.1">PC14</text>
<text x="218.8" y="226.6">PC15</text>
<text x="241.8" y="224.1">PD14</text>
<text x="241.8" y="226.6">PD15</text>
<text x="251.8" y="223">H3</text>
<text x="251.8" y="225.5">J3</text>
<text x="210.4" y="233.1">E10</text>
<text x="211.5" y="230.6">E9</text>
<text x="218.8" y="231.7">PE0</text>
<text x="243.2" y="231.7">PF0</text>
<text x="251.8" y="230.6">E8</text>
<text x="251.8" y="233.1">D8</text>
<text x="210.5" y="235.7">F10</text>
<text x="210.5" y="238.2">E11</text>
<text x="218.8" y="234.2">PE1</text>
<text x="218.8" y="236.8">PE2</text>
<text x="218.8" y="239.3">PE3</text>
<text x="243.1" y="239.3">PF3</text>
<text x="243.2" y="234.2">PF1</text>
<text x="243.2" y="236.8">PF2</text>
<text x="251.8" y="235.7">C8</text>
<text x="211.4" y="245.8">C9</text>
<text x="211.5" y="240.7">A9</text>
<text x="211.5" y="243.3">B9</text>
<text x="218.8" y="241.8">PE4</text>
<text x="218.8" y="244.4">PE5</text>
<text x="243.1" y="241.8">PF4</text>
<text x="243.2" y="244.4">PF5</text>
<text x="251.8" y="243.3">A7</text>
<text x="251.8" y="245.8">B7</text>
<text x="211.4" y="248.3">D9</text>
<text x="211.5" y="250.9">B4</text>
<text x="218.8" y="246.9">PE6</text>
<text x="218.8" y="249.5">PE7</text>
<text x="243.2" y="246.9">PF6</text>
<text x="243.2" y="249.5">PF7</text>
<text x="251.8" y="248.3">A6</text>
<text x="251.8" y="250.9">B6</text>
<text x="211.4" y="256">C3</text>
<text x="211.5" y="253.4">A4</text>
<text x="218.8" y="252">PE8</text>
<text x="218.8" y="254.5">PE9</text>
<text x="218.8" y="257.1">PE10</text>
<text x="242.1" y="257.1">PF10</text>
<text x="243.2" y="252">PF8</text>
<text x="243.2" y="254.5">PF9</text>
<text x="251.8" y="253.4">C6</text>
<text x="251.8" y="256">A10</text>
<text x="211.5" y="258.5">B3</text>
<text x="211.5" y="261">A3</text>
<text x="211.5" y="263.6">B2</text>
<text x="218.8" y="259.6">PE11</text>
<text x="218.8" y="262.2">PE12</text>
<text x="242.1" y="262.2">PF12</text>
<text x="242.2" y="259.6">PF11</text>
<text x="251.8" y="258.5">A11</text>
<text x="251.8" y="261">A8</text>
<text x="211.5" y="266.1">A2</text>
<text x="211.5" y="268.7">A1</text>
<text x="218.8" y="264.7">PE13</text>
<text x="218.8" y="267.2">PE14</text>
<text x="218.8" y="269.8">PE15</text>
<text x="241.9" y="264.7">PF13</text>
<text x="241.9" y="267.2">PF14</text>
<text x="241.9" y="269.8">PF15</text>
<text x="211.5" y="276.3">K6</text>
<text x="211.5" y="281.4">B8</text>
<text x="218.8" y="277.4">RESET</text>
<text x="210.4" y="283.9">B10</text>
<text x="210.5" y="286.4">B11</text>
<text x="218.8" y="282.5">VBUS</text>
<text x="218.8" y="285">VREGI</text>
<text x="218.8" y="287.6">VREGO</text>
<text x="211.5" y="291.5">K8</text>
<text x="218.8" y="292.6">AVDD</text>
<text x="235.4" y="290.1">DECOUPLE</text>
<text x="251.8" y="289">F11</text>
<text x="210.6" y="296.6">L10</text>
<text x="211.5" y="294.1">K9</text>
<text x="218.8" y="295.2">AVDD</text>
<text x="218.8" y="297.7">AVDD</text>
<text x="242.9" y="297.7">VSS</text>
<text x="251.8" y="296.6">C7</text>
<text x="251.8" y="299.1">D4</text>
<text x="211.6" y="301.7">F8</text>
<text x="218.8" y="302.8">DVDD</text>
<text x="242.9" y="300.3">VSS</text>
<text x="242.9" y="302.8">VSS</text>
<text x="242.9" y="305.3">VSS</text>
<text x="251.8" y="301.7">F9</text>
<text x="251.8" y="304.2">G3</text>
<text x="211.3" y="309.3">G8</text>
<text x="211.4" y="306.8">D7</text>
<text x="211.4" y="311.8">H7</text>
<text x="218.8" y="307.9">IOVDD0</text>
<text x="218.8" y="310.4">IOVDD0</text>
<text x="242.9" y="307.9">VSS</text>
<text x="242.9" y="310.4">VSS</text>
<text x="251.8" y="306.8">G9</text>
<text x="251.8" y="309.3">H6</text>
<text x="251.8" y="311.8">K4</text>
<text x="211.4" y="316.9">D5</text>
<text x="211.8" y="314.4">L4</text>
<text x="218.8" y="313">IOVDD0</text>
<text x="218.8" y="315.5">IOVDD0</text>
<text x="242.9" y="313">VSS</text>
<text x="242.9" y="315.5">VSS</text>
<text x="251.8" y="314.4">K7</text>
<text x="251.8" y="316.9">K10</text>
<text x="211.3" y="319.5">G4</text>
<text x="218.8" y="318">IOVDD1</text>
<text x="218.8" y="320.6">IOVDD2</text>
<text x="242.9" y="318">VSS</text>
<text x="242.9" y="320.6">VSS</text>
<text x="251.8" y="319.5">L7</text>
<text x="540.8" y="323.5">TC2050-IDC</text>
<text x="544.1" y="325.7">TC1-1(VTARGET)</text>
<text x="544.1" y="333.3">TC1-2(TMS/SWDIO)</text>
<text x="544.1" y="330.7">TC1-4(TCK/SWCLK)</text>
<text x="544.1" y="335.8">TC1-6(TDO/SWO)</text>
<text x="544.1" y="338.4">TC1-10(RESET)</text>
<text x="544.1" y="343.4">TC1-5(GND/5V)</text>
<text x="544.1" y="348.5">TC1-3(GND)</text>
</g>
<g font-size="1.8">
<text x="237.3" y="55.2">VCC</text>
<text x="369.4" y="55.2">VCC</text>
<text x="237.4" y="62.5">GND</text>
<text x="369.4" y="62.5">GND</text>
<text x="216.5" y="140.8">EFM32GG11B420F2048GL112</text>
<text x="216.5" y="138.5">U1</text>
<text x="560.3" y="380.5">João Silva</text>
<text x="562.4" y="382.4">Logo</text>
</g>
</svg>
